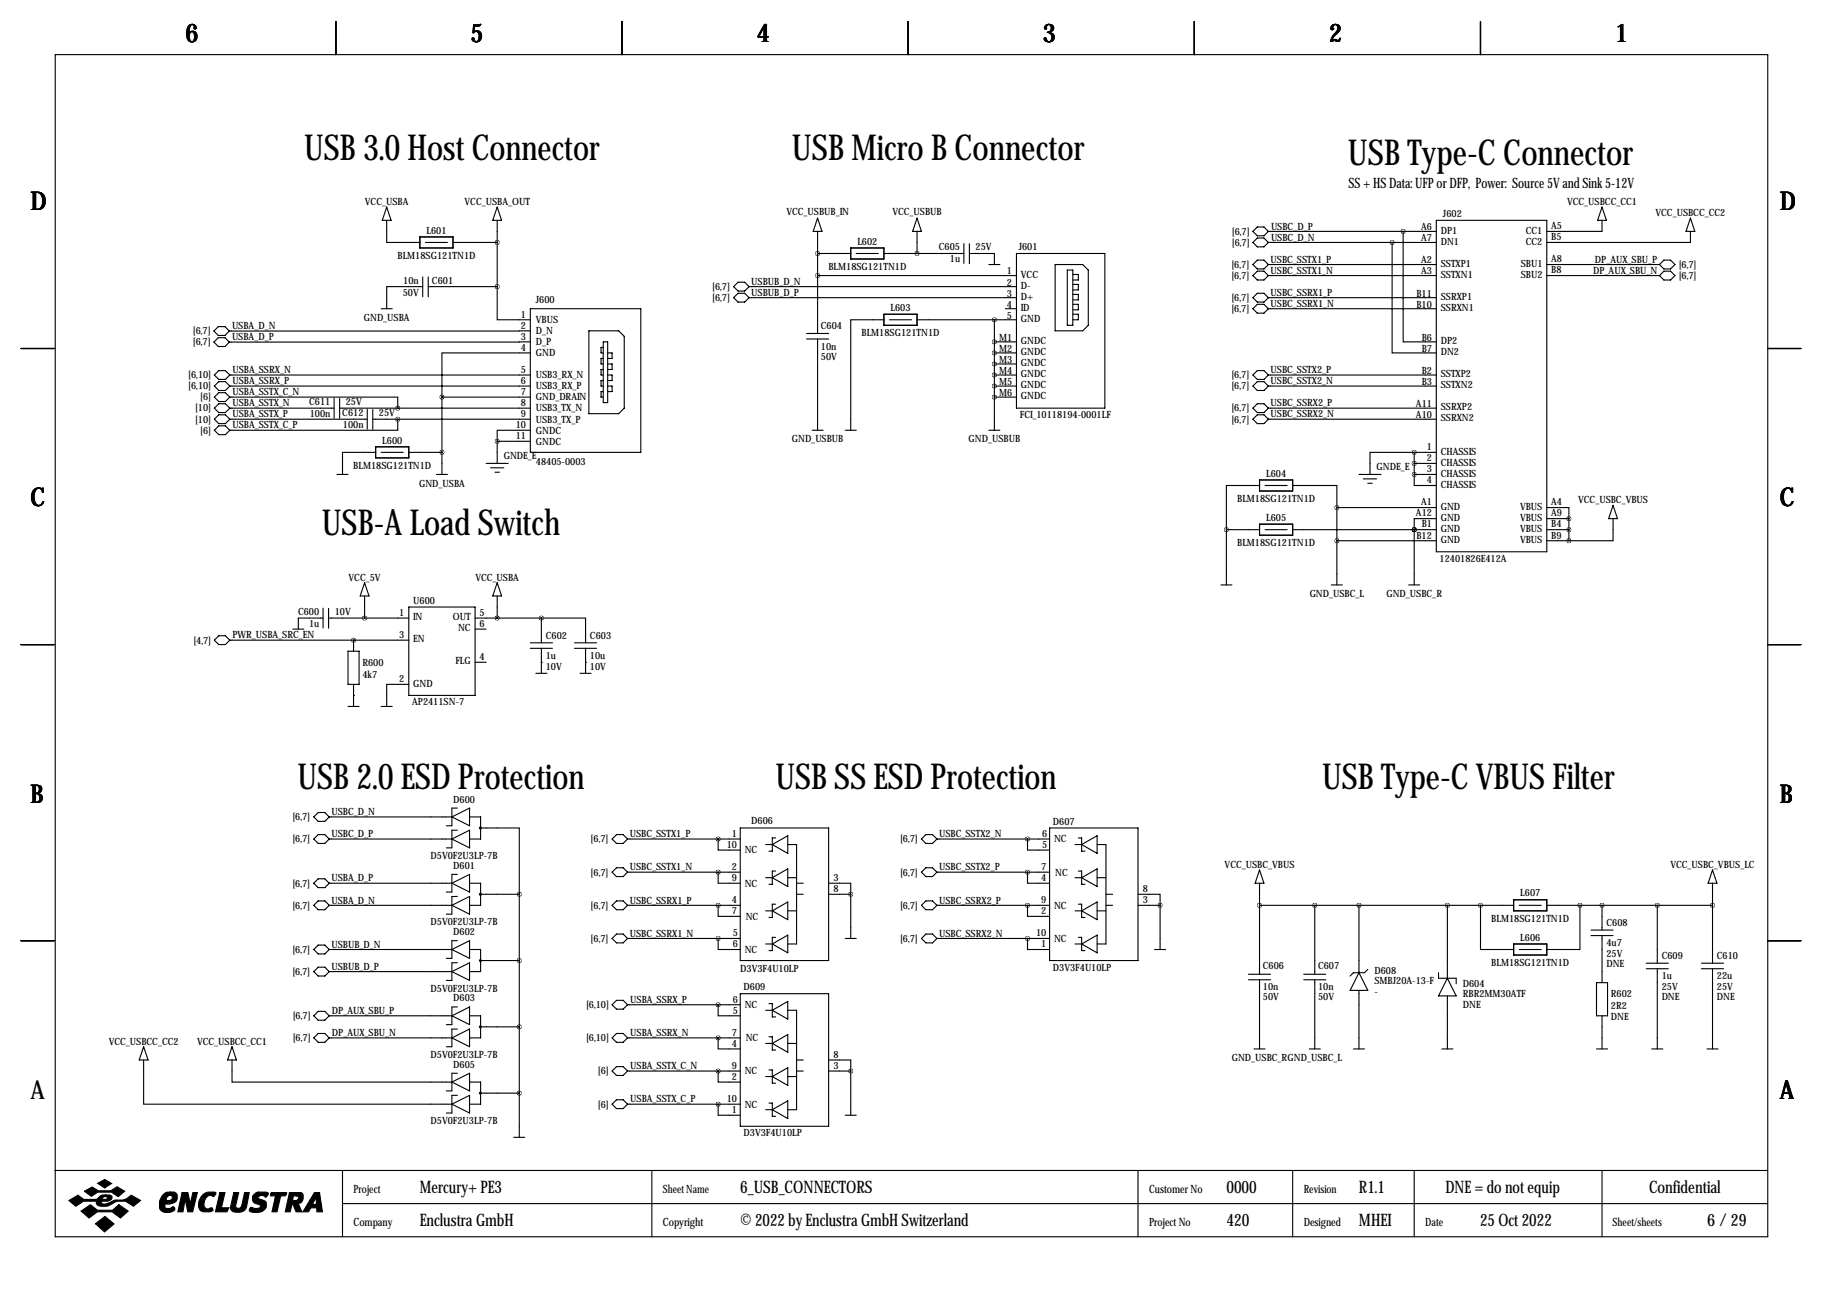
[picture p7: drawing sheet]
<svg xmlns="http://www.w3.org/2000/svg" width="419mm" height="297mm" viewBox="0 0 419 297" stroke-linecap="round" stroke-linejoin="round" font-family="sans-serif">
<g fill="none" stroke="#000" stroke-width=".25">
<path d="M12.7 12.6h393.7v271.7h-393.7zM77.2 4.9v7.7M143 4.9v7.7M208.8 4.9v7.7M274.6 4.9v7.7M340.4 4.9v7.7M88.9 50.7v5h7.6M88.9 47.6l1 3.1h-2zM96.5 54.5h7.6v2.5h-7.6zM97.8 55.7h5.1M104.1 55.7h10.2M114.3 47.6l1 3.1h-2z"/>
<path d="M114.3 50.7v15.2M188 50.2l1 3h-2.1zM188 53.2v23.5M188 58.3h7.6M195.6 57h7.6v2.5h-7.6zM196.8 58.3h5.1M203.2 58.3h18.4M210.8 50.2l1 3h-2zM210.8 53.2v5.1M221.6 56v4.6M222.9 58.3h5.7v2.5M222.9 56v4.6"/>
<path d="M233.7 58.3h20.3v35.5h-20.3zM288 53.2l1.1-1h1.5l1 1-1 1h-1.5zM288 55.7l1.1-1h1.5l1 1-1 1.1h-1.5zM291.6 55.7h38.6M291.6 53.2h38.6M320 55.7v25.4h10.2M322.6 53.2v25.4h7.6M330.2 50.7h25.4v76.2h-25.4zM368.3 50.7v2.5h-12.7M368.3 47.6l1 3.1h-2zM388.6 53.2v2.5h-33M388.6 50.2l1 3h-2z"/>
<path d="M49.2 78.6l1-1h1.5l1 1-1 1.1h-1.5zM49.2 76.1l1-1h1.5l1 1-1 1h-1.5zM87.6 71h2.6M97.2 65.9h-8.3v5.1M97.2 63.7v4.5M98.5 65.9h15.8M98.5 63.7v4.5M114.3 65.9v7.6h7.6M121.9 78.6h-69.2M121.9 76.1h-69.2M121.9 71h25.4v33h-25.4zM135.4 76.1h6.8l1.3 1.2v16.5l-1.3 1.3h-6.8z"/>
<path d="M138.7 78.6h1v14h-1zM138.7 79.9h-.5v1.2h.5M168.7 65.9l1-1h1.5l1 1-1 1h-1.5zM169.7 67.4h1.5l1 1-1 1.1h-1.5l-1-1.1zM172.2 65.9h61.5M172.2 68.4h61.5M185.4 76.7h5.1M185.4 77.9h5.1M188 63.4h45.7M188 77.9v21M203.2 73.5h-7.6v25.4M203.2 72.2h7.6v2.6h-7.6z"/>
<path d="M204.5 73.5h5M210.8 73.5h22.9M227.3 60.8h2.6M228.6 78.6h5.1M228.6 73.5v25.4M231.1 71h2.6M242.6 60.8h6.3l1.3 1.3v12.7l-1.3 1.3h-6.3zM245.4 62.1h1.2v12.7h-1.2zM246.6 72.2h1.3v1.3h-1.3M246.6 63.1h1.3v1.3h-1.3M246.6 65.4h1.3v1.3h-1.3M246.6 67.7h1.3v1.2h-1.3"/>
<path d="M246.6 70h1.3v1.2h-1.3M288 63.4l1.1-1.1h1.5l1 1.1-1 1h-1.5zM288 71l1.1-1h1.5l1 1-1 1h-1.5zM288 60.8l1.1-1h1.5l1 1-1 1h-1.5zM289.1 67.4h1.5l1 1-1 1.1h-1.5l-1.1-1.1zM291.6 60.8h38.6M291.6 63.4h38.6M291.6 68.4h38.6M291.6 71h38.6M355.6 60.8h25.9M355.6 63.4h25.9M381.5 60.8l1-1h1.5l1.1 1-1.1 1h-1.5z"/>
<path d="M382.5 62.3h1.5l1.1 1.1-1.1 1h-1.5l-1-1zM4.8 80.1h7.6M49.3 86.2l1-1h1.5l1 1-1 1h-1.5zM49.3 88.8l1-1.1h1.5l1 1.1-1 1h-1.5zM49.3 93.8l1-1h1.5l1 1-1 1.1h-1.5zM49.3 96.4l1-1h1.5l1 1-1 1h-1.5zM49.3 91.3l1-1h1.5l1 1-1 1h-1.5zM49.3 98.9l1-1h1.5l1 1-1 1h-1.5zM52.8 91.3h38.6v2.5M52.8 86.2h69.1M52.8 88.8h69.1M52.8 93.8h24"/>
<path d="M52.8 96.4h31.6M76.8 91.6v4.5M78.1 93.8h43.8M78.1 91.6v4.6M84.4 94.1v4.6M85.7 96.4h36.2M85.7 94.1v4.6M91.4 96.4v2.5h-38.6M101.6 91.3h20.3M101.6 91.3v17.8M121.9 98.9h-7.6v2.6M121.9 81.1h-20.3v10.2"/>
<path d="M138.7 84.9h-.5v1.3h.5M138.7 87.5h-.5v1.3h.5M138.7 82.4h-.5v1.3h.5M138.7 90h-.5v1.3h.5M139.7 81.1h1v1.3h-1M139.7 86.2h1v1.3h-1M139.7 88.8h1v1.2h-1M139.7 83.7h1v1.2h-1M186.7 98.9h2.5M194.3 98.9h2.5M227.3 98.9h2.6M228.6 81.1h5.1"/>
<path d="M228.6 86.2h5.1M228.6 88.8h5.1M228.6 83.7h5.1M228.6 91.3h5.1M288 86.2l1.1-1h1.5l1 1-1 1h-1.5zM288 88.8l1.1-1.1h1.5l1 1.1-1 1h-1.5zM288 93.8l1.1-1h1.5l1 1-1 1.1h-1.5zM288 96.4l1.1-1h1.5l1 1-1 1h-1.5zM291.6 86.2h38.6M291.6 88.8h38.6M291.6 93.8h38.6M291.6 96.4h38.6"/>
<path d="M406.4 80.1h7.6M77.5 109.1h2.5M86.4 104h-7.7v5.1M86.4 102.7h7.6v2.6h-7.6zM87.6 104h5.1M94 104h7.6M100.3 109.1h2.6M111.8 106.5h5M112.8 107.6h3M113.8 108.6h1M114.3 101.5h7.6M114.3 101.5v5"/>
<path d="M289.6 111.6h-7.7v10.2M289.6 110.3h7.6v2.6h-7.6zM290.8 111.6h5.1M297.2 111.6h10.1v5.1M307.3 116.7h22.9M307.3 116.7v17.8M312.4 109.1h5.1M313.4 110.1h3.1M314.5 111.1h1M325.1 109.1v2.5h5.1M325.1 104h-10.1v5.1M325.1 104v5.1"/>
<path d="M325.1 104h5.1M325.1 106.5h5.1M325.1 109.1h5.1M330.2 119.2h-5.1v2.6M355.6 116.7h5.1v2.5M355.6 119.2h5.1M360.7 119.2v5.1M370.8 119.2v5.1h-10.1M370.8 116.2l1.1 3h-2.1zM74.3 139.8v4.6M75.5 139.9v4.5M83.8 134l1 3h-2z"/>
<path d="M83.8 137v5.1M94 139.6h15.2v20.3h-15.2zM114.3 137v5.1M114.3 134l1 3h-2zM280.7 134.5h2.5M281.9 121.8h7.7M281.9 121.8v12.7M289.6 120.5h7.6v2.5h-7.6zM290.8 121.8h5.1M297.2 121.8h33M306.1 134.5h2.5M307.3 124.3h22.9"/>
<path d="M323.8 134.5h2.6M325.1 121.8h.1M325.1 121.8v12.7M355.6 121.8h5.1M355.6 124.3h5.1M4.8 148.2h7.6M49.3 147.2l1-1h1.5l1 1-1 1h-1.5zM52.8 147.2h41.2M67.3 144.6h2.5M74.3 142.1h-5.7v2.5M75.5 142.1h18.5M80 149.7h2.5v7.6h-2.5z"/>
<path d="M81.3 159.9h.1M81.3 147.2h.1M81.3 147.2v2.5M81.3 157.3v5.1M94 157.3h-5.1v5.1M109.2 142.1h15.3M109.2 144.6h2.6M109.2 152.3h2.6M121.9 147.8h5.1M121.9 149.1h5.1M123.2 154.8h2.5M124.5 152.3h.1"/>
<path d="M124.5 142.1h10.1v5.7M124.5 142.1v5.7M124.5 149.1v5.7M132.1 147.8h5.1M132.1 149.1h5.1M133.3 154.8h2.6M134.6 152.3h.1M134.6 149.1v5.7M406.4 148.2h7.6M80 162.4h2.5M87.6 162.4h2.6M72.1 192.9l1.1-1h1.5l1 1-1 1h-1.5z"/>
<path d="M72.1 187.8l1.1-1h1.5l1 1-1 1h-1.5zM75.7 192.9h28.2M75.7 187.8h28.2M103.9 187.8l4-2v4.1zM103.9 192.9l4-2v4zM105.2 185.8h-1.3v4.1h-1.3M105.2 190.9h-1.3v4h-1.3M107.9 187.8h2.6v5.1h-2.6M110.5 190.4h8.9v15.2M140.7 192.9l1-1h1.6l1 1-1 1h-1.6zM141.7 199.5h1.6l1 1-1 1h-1.6l-1-1zM144.3 192.9h25.9"/>
<path d="M165.1 192.9v2.5h5.1M170.2 190.4h20.3v30.4h-20.3zM176 194.2h1.5M177.5 194.2l3.6-2.1v4.1zM178.3 192.6h-.8v3.1h-.7M181.1 194.2h2v22.8h-2M211.8 192.9l1.1-1h1.5l1 1-1 1h-1.5zM212.9 199.5h1.5l1 1-1 1h-1.5l-1.1-1zM215.4 192.9h25.9M236.2 192.9v2.5h5.1M241.3 190.4h20.3v30.4h-20.3zM247.1 194.2h1.6"/>
<path d="M247.9 192.6h.8v3.1h.7M248.7 194.2l3.5-2.1v4.1zM252.2 194.2h2.1v22.8h-2.1M4.8 216.3h7.6M72.1 208.1l1.1-1h1.5l1 1-1 1.1h-1.5zM72.1 203.1l1.1-1.1h1.5l1 1.1-1 1h-1.5zM72.1 218.3l1.1-1h1.5l1 1-1 1h-1.5zM75.7 208.1h28.2M75.7 203.1h28.2M75.7 218.3h28.2M103.9 203.1l4-2.1v4.1zM103.9 208.1l4-2v4.1z"/>
<path d="M103.9 218.3l4-2v4zM105.2 216.3h-1.3v4h-1.3M105.2 201h-1.3v4.1h-1.3M105.2 206.1h-1.3v4.1h-1.3M107.9 203.1h2.6v5h-2.6M107.9 218.3h2.6v5.1h-2.6M110.5 205.6h8.9M119.4 205.6v55.9M140.7 208.1l1-1h1.6l1 1-1 1.1h-1.6zM140.7 215.8l1-1.1h1.6l1 1.1-1 1h-1.6zM144.3 208.1h25.9M144.3 200.5h25.9"/>
<path d="M144.3 215.8h25.9M165.1 200.5v2.6h5.1M165.1 208.1v2.6h5.1M165.1 215.8v2.5h5.1M176 201.8h1.5M176 209.4h1.5M176 217h1.5M177.5 201.8l3.6-2v4zM177.5 209.4l3.6-2v4zM177.5 217l3.6-2v4.1zM178.3 200.3h-.8v3h-.7M178.3 207.9h-.8v3h-.7"/>
<path d="M178.3 215.5h-.8v3.1h-.7M181.1 201.8h2M181.1 209.4h2M183.1 205.6h1.6M183.1 203.1h1.6M190.5 203.1h5.1v2.5M190.5 205.6h5.1M194.3 215.8h2.5M195.6 205.6v10.2M211.8 208.1l1.1-1h1.5l1 1-1 1.1h-1.5zM211.8 215.8l1.1-1.1h1.5l1 1.1-1 1h-1.5zM215.4 208.1h25.9"/>
<path d="M215.4 200.5h25.9M215.4 215.8h25.9M236.2 200.5v2.6h5.1M236.2 208.1v2.6h5.1M236.2 215.8v2.5h5.1M247.1 201.8h1.6M247.1 209.4h1.6M247.1 217h1.6M247.9 200.3h.8v3h.7M247.9 207.9h.8v3h.7M247.9 215.5h.8v3.1h.7M248.7 217l3.5-2v4.1z"/>
<path d="M248.7 201.8l3.5-2v4zM248.7 209.4l3.5-2v4zM252.2 201.8h2.1M252.2 209.4h2.1M254.3 205.6h1.5M254.3 208.1h1.5M261.6 205.6h5.1v2.5M261.6 208.1h5.1M265.4 218.3h2.6M266.7 208.1v10.2M289.6 203.1v20.9M289.6 208.1h58.4"/>
<path d="M289.6 200l1 3.1h-2.1zM302.3 208.1v15.9M312.4 208.1v15.5M332.7 208.1v16.8M340.4 208.1v10.2h7.6M348 206.9h7.6v2.5h-7.6zM348 217h7.6v2.6h-7.6zM349.2 208.1h5.1M349.2 218.3h5.1M355.6 208.1h38.1M363.2 208.1v10.2h-7.6M365.8 213.8h5"/>
<path d="M365.8 215.1h5M368.3 208.1v5.7M368.3 215.1v10.8M381 208.1v13.3M393.7 200l1 3.1h-2zM393.7 203.1v18.3M406.4 216.3h7.6M72.1 223.4l1.1-1h1.5l1 1-1 1h-1.5zM72.1 233.5l1.1-1h1.5l1 1-1 1.1h-1.5zM72.1 238.6l1.1-1h1.5l1 1-1 1h-1.5zM75.7 223.4h28.2M75.7 233.5h28.2"/>
<path d="M75.7 238.6h28.2M103.9 223.4l4-2.1v4.1zM103.9 233.5l4-2v4.1zM103.9 238.6l4-2v4.1zM105.2 221.3h-1.3v4.1h-1.3M105.2 231.5h-1.3v4.1h-1.3M105.2 236.6h-1.3v4.1h-1.3M107.9 233.5h2.6v5.1h-2.6M110.5 220.8h8.9M110.5 236.1h8.9M140.7 238.6l1-1h1.6l1 1-1 1h-1.6zM140.7 231l1-1h1.6l1 1-1 1h-1.6z"/>
<path d="M144.3 238.6h25.9M144.3 231h25.9M165.1 231v2.5h5.1M165.1 238.6v2.6h5.1M170.2 228.5h20.3v30.4h-20.3zM176 239.9h1.5M176 232.3h1.5M176.8 230.7h.7v3.1h.8M176.8 238.4h.7v3h.8M177.5 232.3l3.6-2.1v4.1zM177.5 239.9l3.6-2v4zM181.1 232.3h2v22.8h-2"/>
<path d="M181.1 239.9h2M287 224h5.1M287 225.3h5.1M289.6 225.3v15.9M299.7 224h5.1M299.7 225.3h5.1M302.3 225.3v15.9M312.4 227.7v13.5M312.4 223.6l2.1 4.1h-4.1zM314.5 222.9l-.8 .7h-2.6l-.7 .8M330.7 223.6v1.3h4.1v1.3M332.7 229v12.2"/>
<path d="M332.7 224.9l2.1 4.1h-4.1zM367 225.9h2.6v7.6h-2.6zM368.3 233.5v7.7M378.5 221.4h5M378.5 222.7h5M381 222.7v18.5M391.2 221.4h5M391.2 222.7h5M393.7 222.7v18.5M33 243.7v10.2h70.9M33 240.7l1 3h-2zM53.3 243.7v5.1h50.6"/>
<path d="M53.3 240.7l1.1 3h-2.1zM103.9 248.8l4-2.1v4.1zM103.9 253.9l4-2.1v4.1zM105.2 246.7h-1.3v4.1h-1.3M105.2 251.8h-1.3v4.1h-1.3M107.9 248.8h2.6v5.1h-2.6M110.5 251.3h8.9M140.7 253.9l1-1.1h1.6l1 1.1-1 1h-1.6zM140.7 246.2l1-1h1.6l1 1-1 1.1h-1.6zM144.3 253.9h25.9M144.3 246.2h25.9M165.1 246.2v2.6h5.1"/>
<path d="M165.1 253.9v2.5h5.1M176 247.5h1.5M176 255.1h1.5M176.8 246h.7v3h.8M176.8 253.6h.7v3.1h.8M177.5 247.5l3.6-2v4zM177.5 255.1l3.6-2v4.1zM181.1 247.5h2M183.1 243.7h1.6M183.1 246.2h1.6M190.5 243.7h5.1v2.5M190.5 246.2h5.1"/>
<path d="M194.3 256.4h2.5M195.6 246.2v10.2M288.3 241.2h2.5M301 241.2h2.5M311.1 241.2h2.6M331.5 241.2h2.5M367 241.2h2.6M379.7 241.2h2.6M392.4 241.2h2.6M12.6 269.1h393.7M78.7 269.1v15.2M78.7 276.7h327.6"/>
<path d="M118.1 261.5h2.5M149.9 269.1v15.2M261.6 269.1v15.2M297.2 269.1v15.2M325.1 269.1v15.2M368.3 269.1v15.2"/>
</g>
<g fill="#000" stroke="#000" stroke-width=".25">
<path d="M15.8 276l2.1-1.2 1.4 1h2.8l.3-.2a1.77 1.77 0 0 1 1.9-.9v.4l-.6 .2-.2 .5h.9l.3-.6-.4-.1v-.4h.9a.59 .59 0 0 1 .6 .7l-.2 .4-.8 .4h-1.4l-.1 .1 .1 .4a3.2 3.2 0 0 0 2.7-.7l.3-.1a4 4 0 0 0 3.8-1.1l2.1 1.2-1.6 1.3a4 4 0 0 0-5.5-.2 2.66 2.66 0 0 1-2.9-.2l-.1-.7h-3l-1.8 1.1zM19.4 273.9l1.8-1 1.4 .9h2.9l1.4-.9 1.8 1-1.5 1.2-1.5-1h-3.2l-1.5 .9zM22.5 272l1.6-.8 1.6 .9-1.6 1zM18.6 278.4l2.2-1.4 1.6 1.2h3.5l1.4-1.2 2.2 1.4-1.8 1.6-1.9-1.4h-3.4l-1.9 1.4zM37.4 274.7a1.75 1.75 0 0 1 1.8-.6v.7a.82 .82 0 0 0-.8 1.2h.6a.6 .6 0 0 0 .6-.5 .6 .6 0 0 0-.4-.7v-.7h.8l.5 .3a1.61 1.61 0 0 1 0 1.7 1.61 1.61 0 0 1-1.5 .7h-1v.9l.2 .1h.9l.7-.4 .4 .4a1.06 1.06 0 0 1-1.3 1 1.82 1.82 0 0 1-2.2-1.1 3.5 3.5 0 0 1 .7-3zM41.9 274.2h1.3l.5 2.6 .6-2.6h1.1l-1.1 4.4h-1.1l-.6-2.9-.5 2.9h-1.2zM46.7 274.6a2.78 2.78 0 0 1 2.9-.4l-.4 .9a1.32 1.32 0 0 0-2.1 .8l-.2 .8a.98 .98 0 0 0 1.1 1.2 .55 .55 0 0 1 .6-.2 .55 .55 0 0 1 .4 .6l-.7 .3-1.8-.1a1.79 1.79 0 0 1-.8-2.3zM50.5 274.2h1.2l-.8 3.5h1.7l-.4 .9h-2.7zM53.7 274.2h1.2l-.7 3.1a.73 .73 0 0 0 .7 .5 .73 .73 0 0 0 .7-.6l.6-3h1.1l-.7 3.4a2.28 2.28 0 0 1-3.6 .4v-.4zM58.3 274.7l.8-.6h2.1l.5 .2v.2l-.6 .7a.96 .96 0 0 0-1-.4 .96 .96 0 0 0-.8 .6l1.7 .8a1.71 1.71 0 0 1-.1 1.8 1.71 1.71 0 0 1-1.7 .8l-1.4-.2a.51 .51 0 0 1-.4-.7 .51 .51 0 0 1 .8-.2l1 .1a.52 .52 0 0 0 .6-.2 .52 .52 0 0 0-.2-.7 1.39 1.39 0 0 1-1.4-.6 1.39 1.39 0 0 1 .1-1.6zM62.2 274.4l.2-.2h3.5l-.1 .4-.3 .3h-1l-.8 3.7h-1.2l.8-3.7h-1.1zM66.5 274.2h1.7v.7h-.7l-.2 1.1h.9l.3-.3a.44 .44 0 0 0 .1-.5 .44 .44 0 0 0-.4-.3v-.7h1l.3 .2 .2 .3v.9a1.03 1.03 0 0 1-1.2 1l.9 2h-1.3l-.8-1.8h-.1l-.5 1.8h-1.1z"/>
<path d="M72.3 274.2h1.2l.6 4.4h-1.3v-.9h-1.3l-.6 .9h-1.3l1.7-2.7h1l-.4 .8 .2 .2h.4l.2-.2v-1.5l-.4 .7h-1zM21.9 281.3l2.2-1.6 2.1 1.7-2.2 1.8z"/>
</g>
<g fill="none" stroke="#000" stroke-width=".38">
<circle cx="110.4" cy="190.4" r=".15"/>
<circle cx="110.4" cy="205.6" r=".15"/>
<circle cx="110.4" cy="220.8" r=".15"/>
<circle cx="110.4" cy="236.1" r=".15"/>
<circle cx="110.4" cy="251.3" r=".15"/>
</g>
<path d="M360.6 119.2a.05 .05 0 0 0 .1 0 .05 .05 0 0 0-.1 0zM360.6 121.8a.05 .05 0 0 0 .1 0 .05 .05 0 0 0-.1 0zM325.1 121.8a.05 .05 0 0 0 .1 0 .05 .05 0 0 0-.1 0zM325.1 109.1a.05 .05 0 0 0 .1 0 .05 .05 0 0 0-.1 0zM325.1 106.5a.05 .05 0 0 0 .1 0 .05 .05 0 0 0-.1 0zM322.5 53.2a.05 .05 0 0 0 .1 0 .05 .05 0 0 0-.1 0zM320 55.7a.05 .05 0 0 0 .1 0 .05 .05 0 0 0-.1 0zM307.3 116.7a.05 .05 0 0 0 .1 0 .05 .05 0 0 0-.1 0zM325.1 104a.05 .05 0 0 0 .1 0 .05 .05 0 0 0-.1 0zM307.3 124.3a.05 .05 0 0 0 .1 0 .05 .05 0 0 0-.1 0zM281.9 121.8a.05 .05 0 0 0 .1 0 .05 .05 0 0 0-.1 0zM325.1 121.8a.05 .05 0 0 0 .1 0 .05 .05 0 0 0-.1 0zM236.2 200.5a.05 .05 0 0 0 .1 0 .05 .05 0 0 0-.1 0zM236.2 192.9a.05 .05 0 0 0 .1 0 .05 .05 0 0 0-.1 0zM236.2 208.1a.05 .05 0 0 0 .1 0 .05 .05 0 0 0-.1 0zM236.2 215.8a.05 .05 0 0 0 .1 0 .05 .05 0 0 0-.1 0zM187.9 63.4a.05 .05 0 0 0 .1 0 .05 .05 0 0 0-.1 0zM187.9 58.3a.05 .05 0 0 0 .1 0 .05 .05 0 0 0-.1 0zM210.8 58.3a.05 .05 0 0 0 .1 0 .05 .05 0 0 0-.1 0zM119.3 205.6a.05 .05 0 0 0 .1 0 .05 .05 0 0 0-.1 0zM119.3 220.8a.05 .05 0 0 0 .1 0 .05 .05 0 0 0-.1 0zM195.5 205.6a.05 .05 0 0 0 .1 0 .05 .05 0 0 0-.1 0zM340.3 208.1a.05 .05 0 0 0 .1 0 .05 .05 0 0 0-.1 0zM363.2 208.1a.05 .05 0 0 0 .1 0 .05 .05 0 0 0-.1 0zM289.5 208.1a.05 .05 0 0 0 .1 0 .05 .05 0 0 0-.1 0zM302.2 208.1a.05 .05 0 0 0 .1 0 .05 .05 0 0 0-.1 0zM312.4 208.1a.05 .05 0 0 0 .1 0 .05 .05 0 0 0-.1 0zM119.3 236.1a.05 .05 0 0 0 .1 0 .05 .05 0 0 0-.1 0zM81.2 147.2a.05 .05 0 0 0 .1 0 .05 .05 0 0 0-.1 0zM360.6 124.3a.05 .05 0 0 0 .1 0 .05 .05 0 0 0-.1 0zM124.4 142.1a.05 .05 0 0 0 .1 0 .05 .05 0 0 0-.1 0zM83.8 142.1a.05 .05 0 0 0 .1 0 .05 .05 0 0 0-.1 0zM119.3 251.3a.05 .05 0 0 0 .1 0 .05 .05 0 0 0-.1 0zM332.7 208.1a.05 .05 0 0 0 .1 0 .05 .05 0 0 0-.1 0zM195.5 246.2a.05 .05 0 0 0 .1 0 .05 .05 0 0 0-.1 0zM91.4 93.8a.05 .05 0 0 0 .1 0 .05 .05 0 0 0-.1 0zM91.4 96.4a.05 .05 0 0 0 .1 0 .05 .05 0 0 0-.1 0z" fill="#000" stroke="#000" stroke-width="1"/>
<g font-size="8.2">
<text x="70" y="36.7">USB 3.0 Host Connector</text>
<text x="182.1" y="36.7">USB Micro B Connector</text>
<text x="309.9" y="38">USB Type-C Connector</text>
<text x="74" y="123">USB-A Load Switch</text>
<text x="68.4" y="181.5">USB 2.0 ESD Protection</text>
<text x="178.3" y="181.5">USB SS ESD Protection</text>
<text x="304" y="181.5">USB Type-C VBUS Filter</text>
</g>
<g font-size="5.9">
<text x="42.7" y="9.8">6</text>
<text x="108.2" y="9.8">5</text>
<text x="174" y="9.8">4</text>
<text x="239.8" y="9.8">3</text>
<text x="305.6" y="9.8">2</text>
<text x="371.3" y="9.8">1</text>
<text x="7" y="48.4">D</text>
<text x="409.2" y="48.4">D</text>
<text x="7" y="116.4">C</text>
<text x="409.2" y="116.4">C</text>
<text x="7" y="184.5">B</text>
<text x="409.2" y="184.5">B</text>
<text x="7" y="252.6">A</text>
<text x="409.2" y="252.6">A</text>
</g>
<g font-size="4">
<text x="96.5" y="274.2">Mercury+ PE3</text>
<text x="170.2" y="274.2">6_USB_CONNECTORS</text>
<text x="281.9" y="274.2">0000</text>
<text x="312.4" y="274.2">R1.1</text>
<text x="332.3" y="274.2">DNE = do not equip</text>
<text x="379.1" y="274.2">Confidential</text>
<text x="96.5" y="281.8">Enclustra GmbH</text>
<text x="170.2" y="281.8">© 2022 by Enclustra GmbH Switzerland</text>
<text x="281.9" y="281.8">420</text>
<text x="312.4" y="281.8">MHEI</text>
<text x="340.3" y="281.8">25 Oct 2022</text>
<text x="392.5" y="281.8">6 / 29</text>
</g>
<text font-size="3.3" x="310" y="43.3">SS + HS Data: UFP or DFP, Power: Source 5V and Sink 5-12V</text>
<g font-size="2.6">
<text x="81.3" y="274.2">Project</text>
<text x="152.4" y="274.2">Sheet Name</text>
<text x="264.2" y="274.2">Customer No</text>
<text x="299.7" y="274.2">Revision</text>
<text x="81.3" y="281.8">Company</text>
<text x="152.4" y="281.8">Copyright</text>
<text x="264.2" y="281.8">Project No</text>
<text x="299.7" y="281.8">Designed</text>
<text x="327.7" y="281.8">Date</text>
<text x="370.7" y="281.8">Sheet/sheets</text>
</g>
<g font-size="2.3">
<text x="83.9" y="47.1">VCC_USBA</text>
<text x="106.8" y="47.1">VCC_USBA_OUT</text>
<text x="360.3" y="47.1">VCC_USBCC_CC1</text>
<text x="98" y="53.7">L601</text>
<text x="180.8" y="49.4">VCC_USBUB_IN</text>
<text x="205.2" y="49.4">VCC_USBUB</text>
<text x="283.2" y="54">[6,7]</text>
<text x="292.2" y="52.8">USBC_D_P</text>
<text x="326.7" y="52.9">A6</text>
<text x="331.2" y="53.7">DP1</text>
<text x="331.7" y="49.9">J602</text>
<text x="350.8" y="53.7">CC1</text>
<text x="356.6" y="52.7">A5</text>
<text x="380.6" y="49.6">VCC_USBCC_CC2</text>
<text x="91.4" y="59.6">BLM18SG121TN1D</text>
<text x="197.1" y="56.2">L602</text>
<text x="215.8" y="57.5">C605</text>
<text x="224.3" y="57.5">25V</text>
<text x="234.2" y="57.5">J601</text>
<text x="283.2" y="56.5">[6,7]</text>
<text x="292.2" y="55.3">USBC_D_N</text>
<text x="326.7" y="55.5">A7</text>
<text x="331.2" y="56.3">DN1</text>
<text x="350.8" y="56.3">CC2</text>
<text x="356.6" y="55.2">B5</text>
<text x="92.7" y="65.4">10n</text>
<text x="99.3" y="65.4">C601</text>
<text x="172.7" y="65.5">USBUB_D_N</text>
<text x="190.4" y="62.1">BLM18SG121TN1D</text>
<text x="218.4" y="60.3">1u</text>
<text x="231.5" y="63.1">1</text>
<text x="231.5" y="65.6">2</text>
<text x="234.7" y="63.9">VCC</text>
<text x="283.1" y="61.6">[6,7]</text>
<text x="283.1" y="64.1">[6,7]</text>
<text x="292.1" y="60.4">USBC_SSTX1_P</text>
<text x="292.1" y="63">USBC_SSTX1_N</text>
<text x="326.7" y="60.6">A2</text>
<text x="326.7" y="63.1">A3</text>
<text x="331.2" y="61.3">SSTXP1</text>
<text x="331.2" y="63.9">SSTXN1</text>
<text x="349.6" y="61.3">SBU1</text>
<text x="349.6" y="63.9">SBU2</text>
<text x="356.6" y="60.3">A8</text>
<text x="356.6" y="62.9">B8</text>
<text x="366.3" y="63">DP_AUX_SBU_N</text>
<text x="366.7" y="60.4">DP_AUX_SBU_P</text>
<text x="385.9" y="61.6">[6,7]</text>
<text x="385.9" y="64.1">[6,7]</text>
<text x="92.6" y="67.9">50V</text>
<text x="123.2" y="69.7">J600</text>
<text x="163.7" y="66.7">[6,7]</text>
<text x="163.7" y="69.2">[6,7]</text>
<text x="172.7" y="68">USBUB_D_P</text>
<text x="204.7" y="71.5">L603</text>
<text x="231.5" y="68.2">3</text>
<text x="231.5" y="70.7">4</text>
<text x="234.7" y="66.4">D-</text>
<text x="234.7" y="69">D+</text>
<text x="234.7" y="71.5">ID</text>
<text x="283.1" y="69.2">[6,7]</text>
<text x="283.1" y="71.7">[6,7]</text>
<text x="292.1" y="68">USBC_SSRX1_P</text>
<text x="292.1" y="70.6">USBC_SSRX1_N</text>
<text x="325.6" y="68.2">B11</text>
<text x="325.6" y="70.7">B10</text>
<text x="331.2" y="69">SSRXP1</text>
<text x="331.2" y="71.5">SSRXN1</text>
<text x="44.3" y="76.9">[6,7]</text>
<text x="53.3" y="75.7">USBA_D_N</text>
<text x="83.6" y="73.8">GND_USBA</text>
<text x="119.7" y="73">1</text>
<text x="119.7" y="75.6">2</text>
<text x="123.2" y="74.3">VBUS</text>
<text x="123.2" y="76.8">D_N</text>
<text x="188.7" y="75.6">C604</text>
<text x="198.1" y="77.3">BLM18SG121TN1D</text>
<text x="231.5" y="73.3">5</text>
<text x="234.7" y="74">GND</text>
<text x="44.3" y="79.4">[6,7]</text>
<text x="53.3" y="78.2">USBA_D_P</text>
<text x="119.7" y="78.1">3</text>
<text x="119.7" y="80.6">4</text>
<text x="123.2" y="79.4">D_P</text>
<text x="123.2" y="81.9">GND</text>
<text x="188.7" y="80.4">10n</text>
<text x="188.7" y="82.7">50V</text>
<text x="229.7" y="78.3">M1</text>
<text x="229.7" y="80.9">M2</text>
<text x="229.7" y="83.4">M3</text>
<text x="234.7" y="79.1">GNDC</text>
<text x="234.7" y="81.7">GNDC</text>
<text x="326.8" y="78.3">B6</text>
<text x="326.8" y="80.9">B7</text>
<text x="331.2" y="79.1">DP2</text>
<text x="331.2" y="81.7">DN2</text>
<text x="43.3" y="87">[6,10]</text>
<text x="43.3" y="89.5">[6,10]</text>
<text x="53.4" y="85.8">USBA_SSRX_N</text>
<text x="53.4" y="88.4">USBA_SSRX_P</text>
<text x="119.7" y="85.7">5</text>
<text x="119.7" y="88.3">6</text>
<text x="123.2" y="87">USB3_RX_N</text>
<text x="123.2" y="89.5">USB3_RX_P</text>
<text x="229.7" y="86">M4</text>
<text x="229.7" y="88.5">M5</text>
<text x="234.7" y="84.2">GNDC</text>
<text x="234.7" y="86.7">GNDC</text>
<text x="234.7" y="89.3">GNDC</text>
<text x="283.1" y="87">[6,7]</text>
<text x="283.1" y="89.5">[6,7]</text>
<text x="292.1" y="85.8">USBC_SSTX2_P</text>
<text x="292.1" y="88.4">USBC_SSTX2_N</text>
<text x="326.8" y="86">B2</text>
<text x="326.8" y="88.5">B3</text>
<text x="331.2" y="86.7">SSTXP2</text>
<text x="331.2" y="89.3">SSTXN2</text>
<text x="44.9" y="94.6">[10]</text>
<text x="46" y="92.1">[6]</text>
<text x="53.4" y="93.4">USBA_SSTX_N</text>
<text x="53.4" y="96">USBA_SSTX_P</text>
<text x="53.4" y="90.9">USBA_SSTX_C_N</text>
<text x="71.1" y="93.1">C611</text>
<text x="71.2" y="95.9">100n</text>
<text x="78.7" y="95.6">C612</text>
<text x="79.5" y="93.1">25V</text>
<text x="87.1" y="95.6">25V</text>
<text x="119.7" y="90.8">7</text>
<text x="119.7" y="93.3">8</text>
<text x="119.7" y="95.9">9</text>
<text x="123.2" y="92.1">GND_DRAIN</text>
<text x="123.2" y="94.6">USB3_TX_N</text>
<text x="229.7" y="91">M6</text>
<text x="234.7" y="91.8">GNDC</text>
<text x="283.1" y="94.6">[6,7]</text>
<text x="292.1" y="93.4">USBC_SSRX2_P</text>
<text x="292.1" y="96">USBC_SSRX2_N</text>
<text x="325.5" y="93.6">A11</text>
<text x="331.2" y="94.4">SSRXP2</text>
<text x="44.9" y="97.1">[10]</text>
<text x="46" y="99.7">[6]</text>
<text x="53.4" y="98.5">USBA_SSTX_C_P</text>
<text x="78.8" y="98.4">100n</text>
<text x="87.9" y="102">L600</text>
<text x="118.6" y="98.4">10</text>
<text x="118.6" y="101">11</text>
<text x="123.2" y="97.1">USB3_TX_P</text>
<text x="123.2" y="99.7">GNDC</text>
<text x="182" y="101.7">GND_USBUB</text>
<text x="222.7" y="101.7">GND_USBUB</text>
<text x="234.4" y="96.1">FCI_10118194-0001LF</text>
<text x="283.1" y="97.1">[6,7]</text>
<text x="325.5" y="96.1">A10</text>
<text x="331.2" y="96.9">SSRXN2</text>
<text x="81.2" y="107.8">BLM18SG121TN1D</text>
<text x="115.8" y="105.5">GNDE_E</text>
<text x="123.2" y="102.2">GNDC</text>
<text x="123.2" y="106.8">48405-0003</text>
<text x="328" y="103.5">1</text>
<text x="328" y="106">2</text>
<text x="331.2" y="104.5">CHASSIS</text>
<text x="331.2" y="107.1">CHASSIS</text>
<text x="96.3" y="111.9">GND_USBA</text>
<text x="291.1" y="109.6">L604</text>
<text x="316.5" y="108.1">GNDE_E</text>
<text x="328" y="108.6">3</text>
<text x="328" y="111.1">4</text>
<text x="331.2" y="109.6">CHASSIS</text>
<text x="331.2" y="112.1">CHASSIS</text>
<text x="284.4" y="115.4">BLM18SG121TN1D</text>
<text x="291.1" y="119.7">L605</text>
<text x="325.5" y="118.7">A12</text>
<text x="326.7" y="116.2">A1</text>
<text x="331.2" y="117.2">GND</text>
<text x="331.2" y="119.8">GND</text>
<text x="349.5" y="117.2">VBUS</text>
<text x="349.5" y="119.8">VBUS</text>
<text x="356.6" y="116.2">A4</text>
<text x="356.6" y="118.7">A9</text>
<text x="362.8" y="115.7">VCC_USBC_VBUS</text>
<text x="284.4" y="125.6">BLM18SG121TN1D</text>
<text x="325.6" y="123.8">B12</text>
<text x="326.8" y="121.3">B1</text>
<text x="331.2" y="122.3">GND</text>
<text x="331.2" y="124.8">GND</text>
<text x="349.5" y="122.3">VBUS</text>
<text x="349.5" y="124.8">VBUS</text>
<text x="356.6" y="121.3">B4</text>
<text x="356.6" y="123.8">B9</text>
<text x="331" y="129.2">12401826E412A</text>
<text x="80.1" y="133.5">VCC_5V</text>
<text x="109.3" y="133.5">VCC_USBA</text>
<text x="301.1" y="137.3">GND_USBC_L</text>
<text x="318.7" y="137.3">GND_USBC_R</text>
<text x="68.5" y="141.3">C600</text>
<text x="77" y="141.3">10V</text>
<text x="91.8" y="141.6">1</text>
<text x="95" y="142.6">IN</text>
<text x="95" y="138.8">U600</text>
<text x="104.1" y="142.6">OUT</text>
<text x="110.2" y="141.6">5</text>
<text x="44.4" y="147.9">[4,7]</text>
<text x="53.4" y="146.8">PWR_USBA_SRC_EN</text>
<text x="71.1" y="144.1">1u</text>
<text x="91.8" y="146.7">3</text>
<text x="95" y="147.7">EN</text>
<text x="105.3" y="145.2">NC</text>
<text x="110.2" y="144.1">6</text>
<text x="125.5" y="146.9">C602</text>
<text x="135.6" y="146.9">C603</text>
<text x="83.3" y="153">R600</text>
<text x="83.3" y="155.8">4k7</text>
<text x="104.7" y="152.8">FLG</text>
<text x="110.2" y="151.8">4</text>
<text x="125.5" y="151.5">1u</text>
<text x="125.5" y="154">10V</text>
<text x="135.6" y="151.5">10u</text>
<text x="135.6" y="154">10V</text>
<text x="91.8" y="156.8">2</text>
<text x="95" y="157.9">GND</text>
<text x="94.7" y="162.2">AP2411SN-7</text>
<text x="104.2" y="184.5">D600</text>
<text x="67.2" y="188.6">[6,7]</text>
<text x="76.2" y="187.4">USBC_D_N</text>
<text x="172.7" y="189.4">D606</text>
<text x="242.1" y="189.6">D607</text>
<text x="67.2" y="193.7">[6,7]</text>
<text x="76.2" y="192.5">USBC_D_P</text>
<text x="99" y="197.5">D5V0F2U3LP-7B</text>
<text x="135.8" y="193.7">[6,7]</text>
<text x="144.8" y="192.5">USBC_SSTX1_P</text>
<text x="167.1" y="194.9">10</text>
<text x="168.2" y="192.4">1</text>
<text x="171.2" y="196.2">NC</text>
<text x="206.9" y="193.7">[6,7]</text>
<text x="215.9" y="192.5">USBC_SSTX2_N</text>
<text x="239.6" y="192.4">6</text>
<text x="239.6" y="194.9">5</text>
<text x="242.3" y="193.7">NC</text>
<text x="67.2" y="203.8">[6,7]</text>
<text x="76.2" y="202.7">USBA_D_P</text>
<text x="104.2" y="199.8">D601</text>
<text x="135.8" y="201.3">[6,7]</text>
<text x="144.8" y="200.1">USBC_SSTX1_N</text>
<text x="168.2" y="202.6">9</text>
<text x="168.2" y="200">2</text>
<text x="171.2" y="203.8">NC</text>
<text x="191.6" y="202.6">3</text>
<text x="206.9" y="201.3">[6,7]</text>
<text x="215.9" y="200.1">USBC_SSTX2_P</text>
<text x="239.4" y="200">7</text>
<text x="239.4" y="202.6">4</text>
<text x="242.6" y="201.3">NC</text>
<text x="281.5" y="199.5">VCC_USBC_VBUS</text>
<text x="384" y="199.5">VCC_USBC_VBUS_LC</text>
<text x="67.2" y="208.9">[6,7]</text>
<text x="76.2" y="207.7">USBA_D_N</text>
<text x="135.8" y="208.9">[6,7]</text>
<text x="144.8" y="207.7">USBC_SSRX1_P</text>
<text x="168.2" y="207.6">4</text>
<text x="191.6" y="205.1">8</text>
<text x="206.9" y="208.9">[6,7]</text>
<text x="215.9" y="207.7">USBC_SSRX2_P</text>
<text x="239.4" y="207.6">9</text>
<text x="242.3" y="208.9">NC</text>
<text x="262.7" y="205.1">8</text>
<text x="262.7" y="207.6">3</text>
<text x="349.5" y="206.1">L607</text>
<text x="99" y="212.7">D5V0F2U3LP-7B</text>
<text x="104.2" y="215">D602</text>
<text x="144.8" y="215.4">USBC_SSRX1_N</text>
<text x="168.2" y="210.2">7</text>
<text x="168.5" y="215.3">5</text>
<text x="171.4" y="211.4">NC</text>
<text x="215.9" y="215.4">USBC_SSRX2_N</text>
<text x="238.2" y="215.3">10</text>
<text x="239.4" y="210.2">2</text>
<text x="342.8" y="212">BLM18SG121TN1D</text>
<text x="369.3" y="213">C608</text>
<text x="67.2" y="219.1">[6,7]</text>
<text x="76.2" y="217.9">USBUB_D_N</text>
<text x="135.8" y="216.5">[6,7]</text>
<text x="168.5" y="217.8">6</text>
<text x="171.2" y="219.1">NC</text>
<text x="206.9" y="216.5">[6,7]</text>
<text x="239.4" y="217.8">1</text>
<text x="242.3" y="216.5">NC</text>
<text x="349.5" y="216.3">L606</text>
<text x="369.3" y="217.5">4u7</text>
<text x="369.3" y="220.1">25V</text>
<text x="382" y="220.6">C609</text>
<text x="394.7" y="220.6">C610</text>
<text x="67.2" y="224.1">[6,7]</text>
<text x="76.2" y="223">USBUB_D_P</text>
<text x="99" y="228">D5V0F2U3LP-7B</text>
<text x="170.2" y="223.4">D3V3F4U10LP</text>
<text x="170.9" y="227.7">D609</text>
<text x="242.1" y="223.1">D3V3F4U10LP</text>
<text x="290.3" y="222.9">C606</text>
<text x="290.3" y="227.7">10n</text>
<text x="303" y="222.9">C607</text>
<text x="303" y="227.7">10n</text>
<text x="316" y="223.9">D608</text>
<text x="316" y="226.2">SMBJ20A-13-F</text>
<text x="336.3" y="226.9">D604</text>
<text x="342.8" y="222.1">BLM18SG121TN1D</text>
<text x="369.3" y="222.4">DNE</text>
<text x="382" y="225.2">1u</text>
<text x="382" y="227.7">25V</text>
<text x="394.7" y="225.2">22u</text>
<text x="394.7" y="227.7">25V</text>
<text x="76.3" y="233.1">DP_AUX_SBU_P</text>
<text x="104.2" y="230.2">D603</text>
<text x="134.7" y="231.8">[6,10]</text>
<text x="144.9" y="230.6">USBA_SSRX_P</text>
<text x="168.5" y="230.5">6</text>
<text x="168.5" y="233">5</text>
<text x="171.2" y="231.8">NC</text>
<text x="290.3" y="230">50V</text>
<text x="303" y="230">50V</text>
<text x="316" y="228.7">-</text>
<text x="336.3" y="229.2">RBR2MM30ATF</text>
<text x="336.3" y="231.8">DNE</text>
<text x="370.3" y="229.2">R602</text>
<text x="370.3" y="232">2R2</text>
<text x="382" y="230">DNE</text>
<text x="394.7" y="230">DNE</text>
<text x="67.3" y="234.3">[6,7]</text>
<text x="67.3" y="239.4">[6,7]</text>
<text x="76.3" y="238.2">DP_AUX_SBU_N</text>
<text x="134.7" y="239.4">[6,10]</text>
<text x="144.9" y="238.2">USBA_SSRX_N</text>
<text x="168.2" y="238.1">7</text>
<text x="171.4" y="239.4">NC</text>
<text x="370.3" y="234.6">DNE</text>
<text x="25" y="240.1">VCC_USBCC_CC2</text>
<text x="45.3" y="240.1">VCC_USBCC_CC1</text>
<text x="99" y="243.2">D5V0F2U3LP-7B</text>
<text x="104.2" y="245.5">D605</text>
<text x="144.9" y="245.8">USBA_SSTX_C_N</text>
<text x="168.2" y="240.7">4</text>
<text x="168.2" y="245.7">9</text>
<text x="191.6" y="243.2">8</text>
<text x="191.6" y="245.7">3</text>
<text x="283.2" y="244">GND_USBC_RGND_USBC_L</text>
<text x="137.5" y="247">[6]</text>
<text x="168.2" y="248.3">2</text>
<text x="171.2" y="247">NC</text>
<text x="137.5" y="254.6">[6]</text>
<text x="144.9" y="253.5">USBA_SSTX_C_P</text>
<text x="167.1" y="253.4">10</text>
<text x="168.2" y="255.9">1</text>
<text x="171.2" y="254.6">NC</text>
<text x="99" y="258.4">D5V0F2U3LP-7B</text>
<text x="170.9" y="261.2">D3V3F4U10LP</text>
</g>
</svg>
